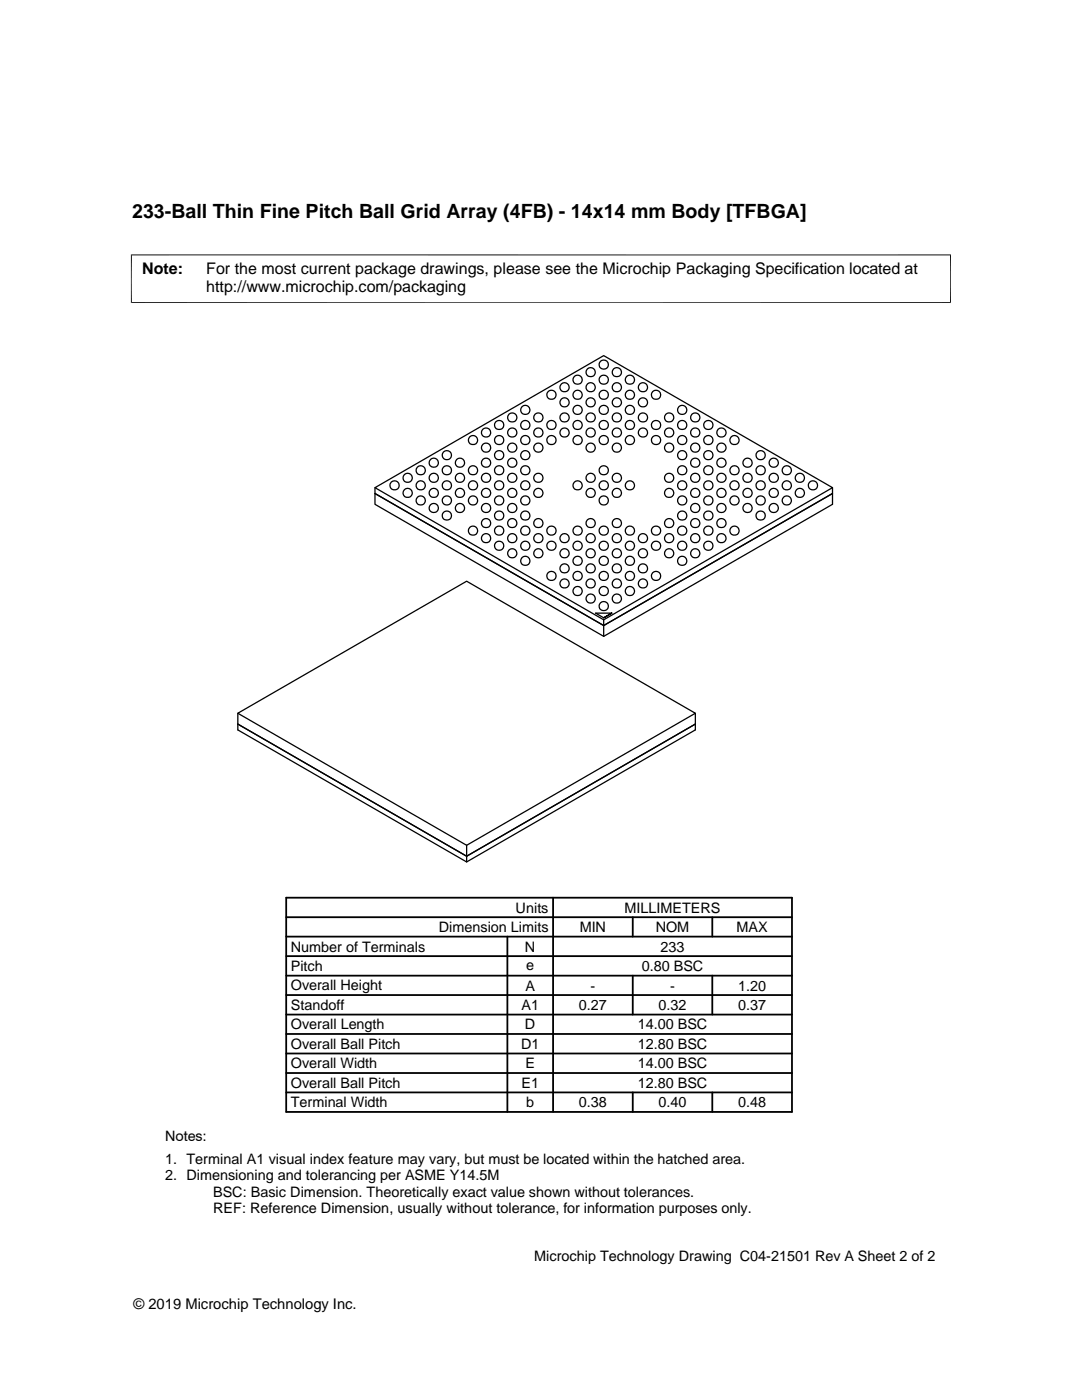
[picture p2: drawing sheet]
<svg xmlns="http://www.w3.org/2000/svg" width="216mm" height="279mm" viewBox="0 0 216 279" stroke-linecap="round" stroke-linejoin="round" font-family="sans-serif">
<g fill="none" stroke="#000" stroke-width=".25">
<path d="M114.5 75.2a.91 .91 0 0 1 1.5 .1 .91 .91 0 0 1-.5 1.4 .91 .91 0 0 1-1.2-1zM125 75.2a.91 .91 0 0 1 1.4 .1 .91 .91 0 0 1-.5 1.4 .91 .91 0 0 1-1.1-1zM74.8 97.3l45.7-26.3 45.6 26.3-45.6 26.4zM74.8 97.3v1.2l45.7 26.3 45.6-26.3-45.6 26.3-45.7-26.3v2.1l45.7 26.4 45.6-26.4v-3.3M104.1 93.3a.91 .91 0 0 1 1.5 .1 .91 .91 0 0 1-.6 1.4 .91 .91 0 0 1-1.1-1.1zM104.1 84.3a.91 .91 0 0 1 1.5 0 .91 .91 0 0 1-.6 1.4 .91 .91 0 0 1-1.1-1zM104.1 81.3a.91 .91 0 0 1 1.5 0 .91 .91 0 0 1-.6 1.4 .91 .91 0 0 1-1.1-1zM104.1 90.3a.91 .91 0 0 1 1.5 .1 .91 .91 0 0 1-.6 1.3 .91 .91 0 0 1-1.1-1zM114.5 84.3a.91 .91 0 0 1 1.5 0 .91 .91 0 0 1-.5 1.4 .91 .91 0 0 1-1.2-1zM114.5 81.3a.91 .91 0 0 1 1.5 0 .91 .91 0 0 1-.5 1.4 .91 .91 0 0 1-1.2-1zM125 84.3a.91 .91 0 0 1 1.4 0 .91 .91 0 0 1-.5 1.4 .91 .91 0 0 1-1.1-1zM125 81.3a.91 .91 0 0 1 1.5 0 .91 .91 0 0 1-.6 1.4 .91 .91 0 0 1-1.1-1z"/>
<path d="M135.4 84.3a.91 .91 0 0 1 1.5 0 .91 .91 0 0 1-.6 1.4 .91 .91 0 0 1-1.1-1zM135.4 93.3a.91 .91 0 0 1 1.5 .1 .91 .91 0 0 1-.6 1.4 .91 .91 0 0 1-1.1-1.1zM135.4 81.3a.91 .91 0 0 1 1.5 0 .91 .91 0 0 1-.6 1.4 .91 .91 0 0 1-1.1-1zM135.4 90.3a.91 .91 0 0 1 1.5 .1 .91 .91 0 0 1-.6 1.3 .91 .91 0 0 1-1.1-1zM135.4 99.3a.91 .91 0 0 1 1.5 .1 .91 .91 0 0 1-.6 1.4 .91 .91 0 0 1-1.1-1zM104.1 102.4a.91 .91 0 0 1 1.5 0 .91 .91 0 0 1-.6 1.4 .91 .91 0 0 1-1.1-1zM104.1 111.4a.91 .91 0 0 1 1.5 0 .91 .91 0 0 1-.6 1.4 .91 .91 0 0 1-1.1-1zM114.5 111.4a.91 .91 0 0 1 1.5 0 .91 .91 0 0 1-.5 1.4 .91 .91 0 0 1-1.2-1zM125 111.4a.91 .91 0 0 1 1.5 0 .91 .91 0 0 1-.6 1.4 .91 .91 0 0 1-1.1-1zM125 117.4a.92 .92 0 0 1 1.5 .1 .92 .92 0 0 1-.6 1.4 .92 .92 0 0 1-1.1-1.1zM125 108.4a.91 .91 0 0 1 1.5 .1 .91 .91 0 0 1-.6 1.3 .91 .91 0 0 1-1.1-1zM135.4 102.4a.91 .91 0 0 1 1.5 0 .91 .91 0 0 1-.6 1.4 .91 .91 0 0 1-1.1-1z"/>
<path d="M135.4 111.4a.91 .91 0 0 1 1.5 0 .91 .91 0 0 1-.6 1.4 .91 .91 0 0 1-1.1-1zM135.4 108.4a.91 .91 0 0 1 1.5 .1 .91 .91 0 0 1-.6 1.3 .91 .91 0 0 1-1.1-1zM118.9 122.4l1.6 .9zM118.9 122.4h3.2l-1.6 .9 1.6-.9M120.5 123.7v3.3M47.5 142.3v3.4l45.6 26.3 45.6-26.3v-3.4M47.5 142.3l45.6-26.3 45.6 26.3-45.6 26.4zM47.5 144.5l45.6 26.4 45.6-26.4M93.1 168.7v3.3"/>
<circle cx="110" cy="78.8" r=".92"/>
<circle cx="112.6" cy="77.3" r=".92"/>
<circle cx="115.3" cy="78.8" r=".93"/>
<circle cx="117.9" cy="77.3" r=".92"/>
<circle cx="117.9" cy="74.3" r=".92"/>
<circle cx="120.5" cy="72.8" r=".92"/>
<circle cx="120.5" cy="75.8" r=".93"/>
<circle cx="120.5" cy="78.8" r=".92"/>
<circle cx="123.1" cy="77.3" r=".92"/>
<circle cx="123.1" cy="74.3" r=".92"/>
<circle cx="125.7" cy="78.8" r=".93"/>
<circle cx="128.3" cy="77.3" r=".92"/>
<circle cx="130.9" cy="78.8" r=".92"/>
<circle cx="78.7" cy="96.9" r=".92"/>
<circle cx="81.3" cy="95.4" r=".92"/>
<circle cx="81.3" cy="98.4" r=".92"/>
<circle cx="84" cy="96.9" r=".93"/>
<circle cx="84" cy="99.9" r=".92"/>
<circle cx="84" cy="93.9" r=".92"/>
<circle cx="86.6" cy="92.4" r=".92"/>
<circle cx="86.6" cy="95.4" r=".93"/>
<circle cx="86.6" cy="98.4" r=".92"/>
<circle cx="89.2" cy="93.9" r=".93"/>
<circle cx="89.2" cy="96.9" r=".92"/>
<circle cx="89.2" cy="90.8" r=".92"/>
<circle cx="89.2" cy="99.9" r=".92"/>
<circle cx="91.8" cy="95.4" r=".92"/>
<circle cx="91.8" cy="98.4" r=".92"/>
<circle cx="91.8" cy="92.4" r=".92"/>
<circle cx="94.4" cy="87.8" r=".93"/>
<circle cx="94.4" cy="96.9" r=".93"/>
<circle cx="94.4" cy="99.9" r=".92"/>
<circle cx="94.4" cy="93.9" r=".92"/>
<circle cx="97" cy="92.4" r=".92"/>
<circle cx="97" cy="95.4" r=".93"/>
<circle cx="97" cy="86.3" r=".93"/>
<circle cx="97" cy="89.3" r=".92"/>
<circle cx="97" cy="98.4" r=".92"/>
<circle cx="99.6" cy="93.9" r=".93"/>
<circle cx="99.6" cy="96.9" r=".92"/>
<circle cx="99.6" cy="84.8" r=".93"/>
<circle cx="99.6" cy="87.8" r=".92"/>
<circle cx="99.6" cy="90.8" r=".92"/>
<circle cx="99.6" cy="99.9" r=".92"/>
<circle cx="102.2" cy="95.4" r=".92"/>
<circle cx="102.2" cy="86.3" r=".92"/>
<circle cx="102.2" cy="98.4" r=".92"/>
<circle cx="102.2" cy="92.4" r=".92"/>
<circle cx="102.2" cy="89.3" r=".92"/>
<circle cx="102.2" cy="83.3" r=".92"/>
<circle cx="104.8" cy="99.9" r=".92"/>
<circle cx="104.8" cy="96.9" r=".92"/>
<circle cx="104.8" cy="87.8" r=".92"/>
<circle cx="107.4" cy="95.4" r=".93"/>
<circle cx="107.4" cy="86.3" r=".93"/>
<circle cx="107.4" cy="89.3" r=".92"/>
<circle cx="107.4" cy="83.3" r=".93"/>
<circle cx="107.5" cy="98.4" r=".92"/>
<circle cx="110" cy="84.8" r=".93"/>
<circle cx="110" cy="87.8" r=".92"/>
<circle cx="112.6" cy="86.3" r=".92"/>
<circle cx="112.6" cy="80.3" r=".92"/>
<circle cx="112.7" cy="83.3" r=".92"/>
<circle cx="115.3" cy="96.9" r=".92"/>
<circle cx="115.3" cy="87.8" r=".92"/>
<circle cx="117.9" cy="86.3" r=".93"/>
<circle cx="117.9" cy="95.4" r=".93"/>
<circle cx="117.9" cy="80.3" r=".92"/>
<circle cx="117.9" cy="89.3" r=".92"/>
<circle cx="117.9" cy="83.3" r=".93"/>
<circle cx="117.9" cy="98.4" r=".92"/>
<circle cx="120.5" cy="81.8" r=".92"/>
<circle cx="120.5" cy="84.8" r=".93"/>
<circle cx="120.5" cy="93.9" r=".93"/>
<circle cx="120.5" cy="87.8" r=".92"/>
<circle cx="120.5" cy="96.9" r=".92"/>
<circle cx="120.5" cy="99.9" r=".92"/>
<circle cx="123.1" cy="86.3" r=".92"/>
<circle cx="123.1" cy="95.4" r=".92"/>
<circle cx="123.1" cy="98.4" r=".92"/>
<circle cx="123.1" cy="80.3" r=".92"/>
<circle cx="123.1" cy="89.3" r=".92"/>
<circle cx="123.1" cy="83.3" r=".92"/>
<circle cx="125.7" cy="87.8" r=".92"/>
<circle cx="125.7" cy="96.9" r=".92"/>
<circle cx="128.3" cy="86.3" r=".93"/>
<circle cx="128.3" cy="80.3" r=".92"/>
<circle cx="128.3" cy="83.3" r=".93"/>
<circle cx="130.9" cy="84.8" r=".93"/>
<circle cx="130.9" cy="87.8" r=".92"/>
<circle cx="133.5" cy="86.3" r=".92"/>
<circle cx="133.5" cy="95.4" r=".92"/>
<circle cx="133.5" cy="98.4" r=".92"/>
<circle cx="133.5" cy="89.3" r=".92"/>
<circle cx="133.5" cy="83.3" r=".92"/>
<circle cx="136.1" cy="87.8" r=".92"/>
<circle cx="136.1" cy="96.9" r=".92"/>
<circle cx="138.7" cy="92.4" r=".92"/>
<circle cx="138.7" cy="86.3" r=".93"/>
<circle cx="138.7" cy="95.4" r=".93"/>
<circle cx="138.7" cy="89.3" r=".92"/>
<circle cx="138.7" cy="83.3" r=".93"/>
<circle cx="138.8" cy="98.4" r=".92"/>
<circle cx="141.3" cy="84.8" r=".93"/>
<circle cx="141.3" cy="93.9" r=".93"/>
<circle cx="141.3" cy="87.8" r=".92"/>
<circle cx="141.3" cy="96.9" r=".92"/>
<circle cx="141.3" cy="90.8" r=".92"/>
<circle cx="141.3" cy="99.9" r=".92"/>
<circle cx="143.9" cy="86.3" r=".92"/>
<circle cx="143.9" cy="95.4" r=".92"/>
<circle cx="143.9" cy="98.4" r=".92"/>
<circle cx="144" cy="89.3" r=".92"/>
<circle cx="144" cy="92.3" r=".92"/>
<circle cx="146.6" cy="87.8" r=".93"/>
<circle cx="146.6" cy="96.9" r=".93"/>
<circle cx="146.6" cy="99.9" r=".92"/>
<circle cx="146.6" cy="93.9" r=".92"/>
<circle cx="149.2" cy="92.4" r=".92"/>
<circle cx="149.2" cy="95.4" r=".93"/>
<circle cx="149.2" cy="98.4" r=".92"/>
<circle cx="151.8" cy="93.9" r=".93"/>
<circle cx="151.8" cy="96.9" r=".92"/>
<circle cx="151.8" cy="90.8" r=".92"/>
<circle cx="151.8" cy="99.9" r=".92"/>
<circle cx="154.4" cy="95.4" r=".92"/>
<circle cx="154.4" cy="98.4" r=".92"/>
<circle cx="154.4" cy="92.3" r=".92"/>
<circle cx="157" cy="96.9" r=".93"/>
<circle cx="157" cy="99.9" r=".92"/>
<circle cx="157" cy="93.9" r=".92"/>
<circle cx="159.6" cy="95.4" r=".93"/>
<circle cx="159.6" cy="98.4" r=".92"/>
<circle cx="162.2" cy="96.9" r=".92"/>
<circle cx="86.6" cy="101.4" r=".92"/>
<circle cx="89.2" cy="102.9" r=".93"/>
<circle cx="91.8" cy="101.4" r=".92"/>
<circle cx="94.4" cy="105.9" r=".93"/>
<circle cx="97" cy="101.4" r=".92"/>
<circle cx="97" cy="107.4" r=".92"/>
<circle cx="97" cy="104.4" r=".92"/>
<circle cx="99.6" cy="102.9" r=".93"/>
<circle cx="99.6" cy="105.9" r=".93"/>
<circle cx="99.6" cy="108.9" r=".92"/>
<circle cx="102.2" cy="107.4" r=".92"/>
<circle cx="102.2" cy="101.4" r=".92"/>
<circle cx="102.2" cy="110.4" r=".92"/>
<circle cx="102.2" cy="104.4" r=".92"/>
<circle cx="104.8" cy="108.9" r=".92"/>
<circle cx="104.8" cy="105.9" r=".92"/>
<circle cx="107.4" cy="107.4" r=".92"/>
<circle cx="107.4" cy="110.4" r=".92"/>
<circle cx="107.4" cy="104.4" r=".92"/>
<circle cx="110" cy="105.9" r=".93"/>
<circle cx="110" cy="114.9" r=".93"/>
<circle cx="110" cy="108.9" r=".92"/>
<circle cx="112.6" cy="107.4" r=".92"/>
<circle cx="112.6" cy="116.5" r=".92"/>
<circle cx="112.6" cy="110.4" r=".92"/>
<circle cx="112.7" cy="113.4" r=".92"/>
<circle cx="115.3" cy="117.9" r=".92"/>
<circle cx="115.3" cy="108.9" r=".92"/>
<circle cx="115.3" cy="105.9" r=".92"/>
<circle cx="115.3" cy="114.9" r=".92"/>
<circle cx="117.9" cy="107.4" r=".92"/>
<circle cx="117.9" cy="116.5" r=".92"/>
<circle cx="117.9" cy="110.4" r=".92"/>
<circle cx="117.9" cy="119.5" r=".92"/>
<circle cx="117.9" cy="104.4" r=".92"/>
<circle cx="117.9" cy="113.4" r=".92"/>
<circle cx="120.5" cy="105.9" r=".93"/>
<circle cx="120.5" cy="114.9" r=".93"/>
<circle cx="120.5" cy="118" r=".92"/>
<circle cx="120.5" cy="108.9" r=".92"/>
<circle cx="120.5" cy="111.9" r=".93"/>
<circle cx="123.1" cy="107.4" r=".92"/>
<circle cx="123.1" cy="116.5" r=".92"/>
<circle cx="123.1" cy="110.4" r=".92"/>
<circle cx="123.1" cy="119.5" r=".92"/>
<circle cx="123.1" cy="104.4" r=".92"/>
<circle cx="123.1" cy="113.4" r=".92"/>
<circle cx="125.7" cy="105.9" r=".92"/>
<circle cx="125.7" cy="114.9" r=".92"/>
<circle cx="128.3" cy="107.4" r=".92"/>
<circle cx="128.3" cy="116.5" r=".92"/>
<circle cx="128.3" cy="110.4" r=".92"/>
<circle cx="128.3" cy="113.4" r=".92"/>
<circle cx="130.9" cy="105.9" r=".93"/>
<circle cx="130.9" cy="114.9" r=".93"/>
<circle cx="130.9" cy="108.9" r=".92"/>
<circle cx="133.5" cy="107.4" r=".92"/>
<circle cx="133.5" cy="110.4" r=".92"/>
<circle cx="133.5" cy="104.4" r=".92"/>
<circle cx="136.1" cy="105.9" r=".92"/>
<circle cx="138.7" cy="101.4" r=".92"/>
<circle cx="138.7" cy="107.4" r=".92"/>
<circle cx="138.7" cy="110.4" r=".92"/>
<circle cx="138.7" cy="104.4" r=".92"/>
<circle cx="141.3" cy="102.9" r=".93"/>
<circle cx="141.3" cy="105.9" r=".93"/>
<circle cx="141.3" cy="108.9" r=".92"/>
<circle cx="143.9" cy="107.4" r=".92"/>
<circle cx="144" cy="101.4" r=".92"/>
<circle cx="144" cy="104.4" r=".92"/>
<circle cx="146.6" cy="105.9" r=".93"/>
<circle cx="149.2" cy="101.4" r=".92"/>
<circle cx="151.8" cy="102.9" r=".93"/>
<circle cx="154.4" cy="101.4" r=".92"/>
<circle cx="120.5" cy="121" r=".92"/>
</g>
<path d="M26.1 50.9h163.7M26.2 50.8v9.7M189.7 50.8v9.7M26.1 60.4h163.7" fill="none" stroke="#000" stroke-width=".2"/>
<g fill="none" stroke="#000" stroke-width=".36">
<path d="M57.1 179.2h100.9v42.7h-100.9zM110.4 179.2v42.7M57.1 198.6h100.9M57.1 194.7h100.9M57.1 190.8h100.9M57.1 186.9h100.9M57.1 183h100.9M101.2 186.9v35M126.3 183v3.9M126.3 194.7v7.8M142.1 183v3.9M142.1 194.7v7.8"/>
<path d="M57.1 206.4h100.9M57.1 202.5h100.9M57.1 214.1h100.9M57.1 210.2h100.9M57.1 218h100.9M126.3 218v3.9M142.1 218v3.9"/>
</g>
<text font-size="3.9" x="26.4" y="43.5">233-Ball Thin Fine Pitch Ball Grid Array (4FB) - 14x14 mm Body [TFBGA]</text>
<g font-size="3.2">
<text x="28.4" y="54.6">Note:</text>
<text x="41.1" y="58.3">http://www.microchip.com/packaging</text>
<text x="41.1" y="54.6">For the most current package drawings, please see the Microchip Packaging Specification located at</text>
</g>
<g font-size="2.9">
<text x="102.9" y="182.1">Units</text>
<text x="124.6" y="182.1">MILLIMETERS</text>
<text x="58" y="189.9">Number of Terminals</text>
<text x="87.6" y="186">Dimension Limits</text>
<text x="104.8" y="189.9">N</text>
<text x="115.7" y="186">MIN</text>
<text x="130.8" y="186">NOM</text>
<text x="131.8" y="189.9">233</text>
<text x="147" y="186">MAX</text>
<text x="58" y="197.7">Overall Height</text>
<text x="58" y="193.8">Pitch</text>
<text x="104.8" y="197.7">A</text>
<text x="105" y="193.5">e</text>
<text x="117.8" y="197.7">-</text>
<text x="128" y="193.8">0.80 BSC</text>
<text x="133.7" y="197.7">-</text>
<text x="147.3" y="197.7">1.20</text>
<text x="58" y="201.6">Standoff</text>
<text x="104.1" y="201.6">A1</text>
<text x="115.5" y="201.6">0.27</text>
<text x="131.4" y="201.6">0.32</text>
<text x="147.3" y="201.6">0.37</text>
<text x="58" y="205.4">Overall Length</text>
<text x="58" y="209.3">Overall Ball Pitch</text>
<text x="104" y="209.3">D1</text>
<text x="104.8" y="205.4">D</text>
<text x="127.3" y="205.4">14.00 BSC</text>
<text x="127.3" y="209.3">12.80 BSC</text>
<text x="58" y="213.2">Overall Width</text>
<text x="104.8" y="213.2">E</text>
<text x="127.3" y="213.2">14.00 BSC</text>
<text x="58" y="221">Terminal Width</text>
<text x="58" y="217.1">Overall Ball Pitch</text>
<text x="104" y="217.1">E1</text>
<text x="105" y="221">b</text>
<text x="115.5" y="221">0.38</text>
<text x="127.3" y="217.1">12.80 BSC</text>
<text x="131.4" y="221">0.40</text>
<text x="147.3" y="221">0.48</text>
<text x="32.9" y="227.6">Notes:</text>
<text x="32.9" y="232.2">1. Terminal A1 visual index feature may vary, but must be located within the hatched area.</text>
<text x="32.9" y="235.5">2. Dimensioning and tolerancing per ASME Y14.5M</text>
<text x="42.5" y="238.8">BSC: Basic Dimension. Theoretically exact value shown without tolerances.</text>
<text x="42.5" y="242.2">REF: Reference Dimension, usually without tolerance, for information purposes only.</text>
<text x="106.6" y="251.7">Microchip Technology Drawing C04-21501 Rev A Sheet 2 of 2</text>
<text x="26.6" y="261.3">© 2019 Microchip Technology Inc.</text>
</g>
</svg>
